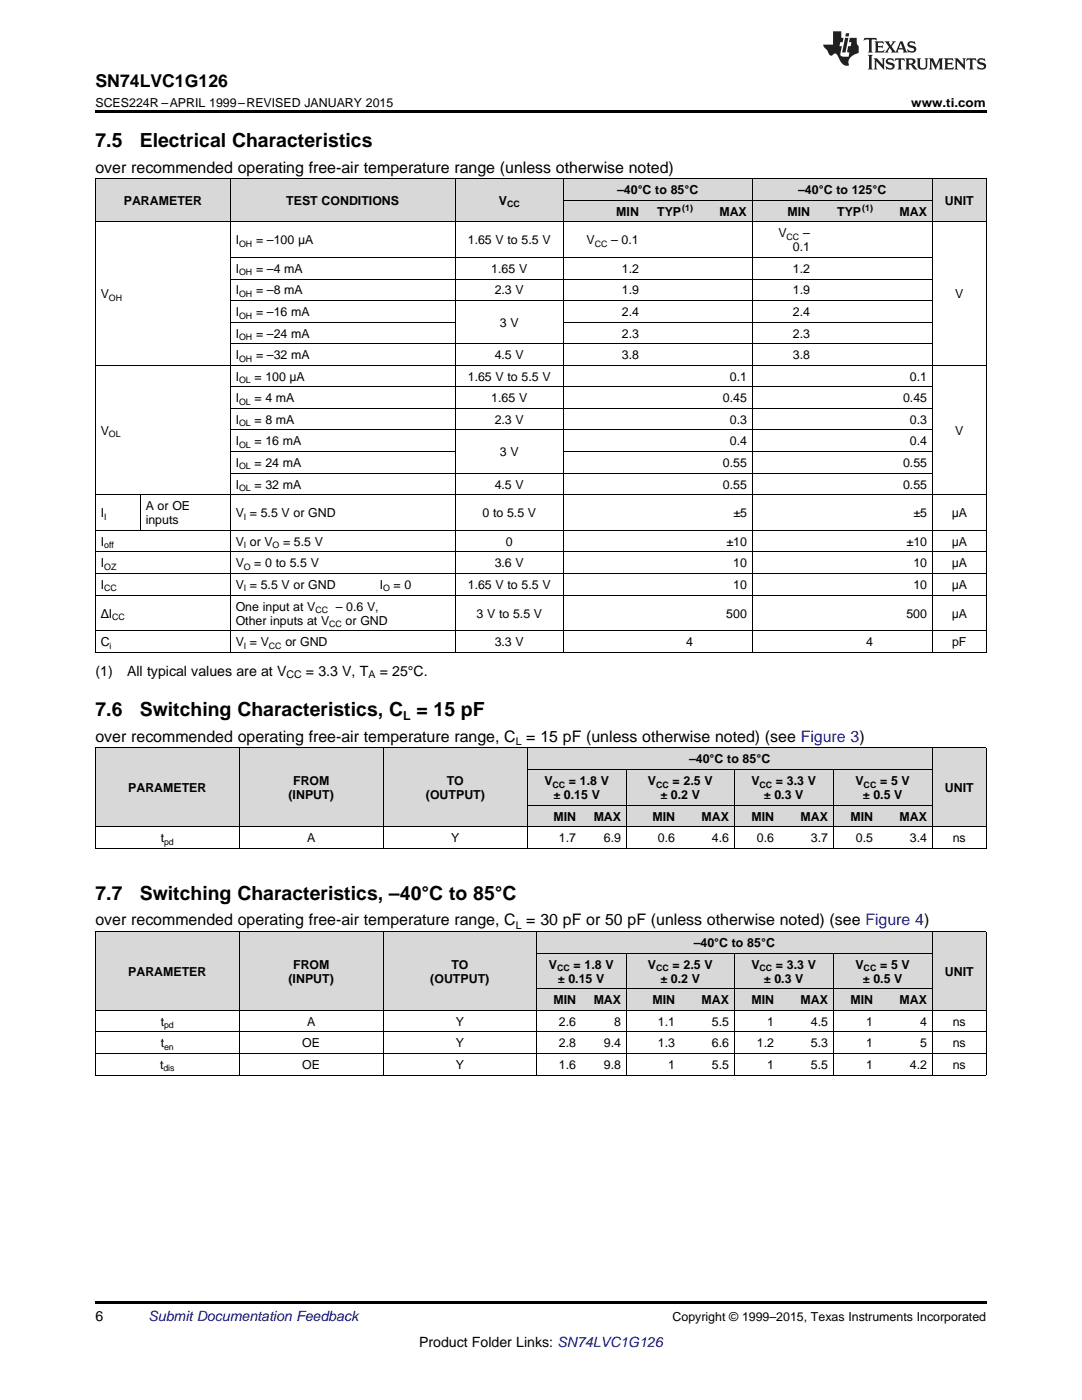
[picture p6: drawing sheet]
<svg xmlns="http://www.w3.org/2000/svg" width="216mm" height="279mm" viewBox="0 0 216 279" stroke-linecap="round" stroke-linejoin="round" font-family="sans-serif">
<g fill="#d8d8d8">
<path d="M19 185.9h28.8v15.8h-28.8z"/>
<path d="M47.8 185.9h28.7v15.8h-28.7z"/>
<path d="M76.5 185.9h30.5v15.8h-30.5z"/>
<path d="M107 197.4h9v4.3h-9z"/>
<path d="M116 197.4h9v4.3h-9z"/>
<path d="M125 197.4h10.8v4.3h-10.8z"/>
<path d="M135.8 197.4h10.7v4.3h-10.7z"/>
<path d="M146.5 197.4h9v4.3h-9z"/>
<path d="M155.5 197.4h10.8v4.3h-10.8z"/>
<path d="M166.3 197.4h9v4.3h-9z"/>
<path d="M175.3 197.4h10.8v4.3h-10.8z"/>
<path d="M186.1 185.9h10.7v15.8h-10.7z"/>
<path d="M107 190.3h9v7.1h-9z"/>
<path d="M116 190.3h9v7.1h-9z"/>
<path d="M125 190.3h10.8v7.1h-10.8z"/>
<path d="M135.8 190.3h10.7v7.1h-10.7z"/>
<path d="M146.5 190.3h9v7.1h-9z"/>
<path d="M155.5 190.3h10.8v7.1h-10.8z"/>
<path d="M166.3 190.3h9v7.1h-9z"/>
<path d="M175.3 190.3h10.8v7.1h-10.8z"/>
<path d="M107 185.9h9v4.4h-9z"/>
<path d="M116 185.9h9v4.4h-9z"/>
<path d="M125 185.9h10.8v4.4h-10.8z"/>
<path d="M135.8 185.9h10.7v4.4h-10.7z"/>
<path d="M146.5 185.9h9v4.4h-9z"/>
<path d="M155.5 185.9h10.8v4.4h-10.8z"/>
<path d="M166.3 185.9h9v4.4h-9z"/>
<path d="M175.3 185.9h10.8v4.4h-10.8z"/>
<path d="M19 149.3h28.8v15.8h-28.8z"/>
<path d="M47.8 149.3h28.7v15.8h-28.7z"/>
<path d="M76.5 149.3h28.7v15.8h-28.7z"/>
<path d="M105.2 160.8h10.8v4.3h-10.8z"/>
<path d="M116 160.8h9v4.3h-9z"/>
<path d="M125 160.8h10.8v4.3h-10.8z"/>
<path d="M135.8 160.8h10.7v4.3h-10.7z"/>
<path d="M146.5 160.8h9v4.3h-9z"/>
<path d="M155.5 160.8h10.8v4.3h-10.8z"/>
<path d="M166.3 160.8h9v4.3h-9z"/>
<path d="M175.3 160.8h10.8v4.3h-10.8z"/>
<path d="M186.1 149.3h10.7v15.8h-10.7z"/>
<path d="M105.2 153.6h10.8v7.2h-10.8z"/>
<path d="M116 153.6h9v7.2h-9z"/>
<path d="M125 153.6h10.8v7.2h-10.8z"/>
<path d="M135.8 153.6h10.7v7.2h-10.7z"/>
<path d="M146.5 153.6h9v7.2h-9z"/>
<path d="M155.5 153.6h10.8v7.2h-10.8z"/>
<path d="M166.3 153.6h9v7.2h-9z"/>
<path d="M175.3 153.6h10.8v7.2h-10.8z"/>
<path d="M105.2 149.3h10.8v4.3h-10.8z"/>
<path d="M116 149.3h9v4.3h-9z"/>
<path d="M125 149.3h10.8v4.3h-10.8z"/>
<path d="M135.8 149.3h10.7v4.3h-10.7z"/>
<path d="M146.5 149.3h9v4.3h-9z"/>
<path d="M155.5 149.3h10.8v4.3h-10.8z"/>
<path d="M166.3 149.3h9v4.3h-9z"/>
<path d="M175.3 149.3h10.8v4.3h-10.8z"/>
<path d="M19 35.7h9v8.6h-9z"/>
<path d="M28 35.7h18v8.6h-18z"/>
<path d="M46 35.7h28.7v8.6h-28.7z"/>
<path d="M74.7 35.7h16.2v8.6h-16.2z"/>
<path d="M90.9 35.7h21.5v8.6h-21.5z"/>
<path d="M112.4 40h16.2v4.3h-16.2z"/>
<path d="M128.6 40h10.7v4.3h-10.7z"/>
<path d="M139.3 40h10.8v4.3h-10.8z"/>
<path d="M150.1 40h12.6v4.3h-12.6z"/>
<path d="M162.7 40h12.6v4.3h-12.6z"/>
<path d="M175.3 40h10.8v4.3h-10.8z"/>
<path d="M186.1 35.7h10.7v8.6h-10.7z"/>
<path d="M112.4 35.7h16.2v4.3h-16.2z"/>
<path d="M128.6 35.7h10.7v4.3h-10.7z"/>
<path d="M139.3 35.7h10.8v4.3h-10.8z"/>
<path d="M150.1 35.7h12.6v4.3h-12.6z"/>
<path d="M162.7 35.7h12.6v4.3h-12.6z"/>
<path d="M175.3 35.7h10.8v4.3h-10.8z"/>
</g>
<g fill="#000">
<path d="M19 22h177.8v.5h-177.8zM19 130.2h.2zM45.9 130.2h.1zM90.8 130.2h.1zM112.3 130.2h.1zM128.5 130.2h.1zM139.2 130.2h.1zM150 130.2h.1zM162.6 130.2h.1zM175.2 130.2h.1zM185.9 130.2h.2zM196.7 130.2h.1z"/>
<path d="M19 169.3l.2 .1zM76.4 169.3l.1 .1zM105.1 169.3l.1 .1zM115.9 169.3l.1 .1zM124.9 169.3l.1 .1zM146.4 169.3l.1 .1zM155.4 169.3l.1 .1zM166.2 169.3l.1 .1zM175.2 169.3l.1 .1zM185.9 169.3l.2 .1zM196.7 169.3l.1 .1zM19 259.7h177.8v.5h-177.8z"/>
</g>
<g fill="none" stroke="#000" stroke-width=".2">
<path d="M19 35.6h177.8M19.1 35.7v94.5M45.9 35.7v94.5M90.8 35.7v94.5M112.4 35.7v94.5M112.4 40h73.7M150.1 35.7v94.5M186 35.7v94.5M196.8 35.7v94.5M19 44.3h177.8M46 60h140.1M46 55.7h140.1"/>
<path d="M46 51.4h140.1M19 72.9h177.8M46 77.2h140.1M46 68.6h140.1M46 64.3h44.9M112.4 64.3h73.7M19 98.7h177.8M28 98.7v7.2M46 94.4h140.1M46 90.1h44.9M46 85.8h140.1M46 81.5h140.1"/>
<path d="M112.4 90.1h73.7M19 118.8h177.8M19 114.5h177.8M19 110.2h177.8M19 105.9h177.8M19 130.2h177.8M19 125.9h177.8M19 149.3h177.8M19.1 149.3v20.1M47.7 149.3v20.1M76.5 149.3v20.1M105.2 149.3v20.1"/>
<path d="M105.2 153.6h80.8M124.9 153.6v15.8M146.5 153.6v15.8M166.2 153.6v15.8M186 149.3v20.1M196.8 149.3v20.1M19 169.3h177.8M19 165h177.8M105.2 160.7h80.8M19 185.9h177.8M19.1 185.9v28.7M47.7 185.9v28.7"/>
<path d="M76.5 185.9v28.7M107 185.9v28.7M107 197.3h79M107 190.2h79M124.9 190.3v24.3M146.5 190.3v24.3M166.2 190.3v24.3M186 185.9v28.7M196.8 185.9v28.7M19 214.5h177.8M19 210.2h177.8M19 205.9h177.8"/>
<path d="M19 201.6h177.8"/>
</g>
<g fill="#231f20">
<path d="M172.5 7.6l-.1 .5 .4-.2h.6v.1v2.1l-.2 .4h.9l-.2-.4v-2.1l.1-.1h.5l.5 .2-.2-.5zM174.5 8.3l.2 .3v1.5l-.2 .4h1.8l.2-.6a1.04 1.04 0 0 1-1.3 .2v-.7h.6l.3 .2v-.6l-.3 .2h-.6v-.6l.8-.1 .4 .3-.2-.5zM176.5 8.3l.9 1.1-.9 1.1h.8l-.2-.2 .4-.7 .5 .7-.2 .2h1.5l-.2-.2 .2-.4h.9l.1 .4-.2 .2h1l-.3-.3-.7-1.9h-.5l-.9 2-.8-1 .9-1h-.8l.1 .3-.4 .5-.3-.6 .1-.2zM179.7 8.6l.4 1h-.7zM181.3 8.4a.63 .63 0 0 0-.2 .7 .63 .63 0 0 0 .6 .4l.6 .2 .1 .2a.75 .75 0 0 1-.7 .4 .75 .75 0 0 1-.6-.5l.1 .7 .1-.1a1.11 1.11 0 0 0 1.5-.6 1.13 1.13 0 0 0-1.2-.8l-.1-.4a1.04 1.04 0 0 1 1.2 .2l-.2-.5-.2 .1-.4-.2zM173.2 10.9l.2 .4v2.2l-.2 .4h1l-.3-.4v-2.2l.3-.4zM174.3 11.6l.3 .4v1.5l-.3 .4h.8l-.2-.4v-1.3l1.5 1.7v-1.9l.2-.4h-.7l.2 .4v.9l-1.1-1.3zM177 11.8a.62 .62 0 0 0-.2 .7 .62 .62 0 0 0 .6 .4l.6 .1 .1 .3a.76 .76 0 0 1-.7 .3 .76 .76 0 0 1-.7-.4l.2 .7 .1-.1a1.11 1.11 0 0 0 1.5-.6 1.13 1.13 0 0 0-1.2-.8l-.1-.4a1.04 1.04 0 0 1 1.2 .2l-.2-.6-.2 .1-.5-.1zM178.7 11.6l-.2 .6a.61 .61 0 0 1 .8-.3v1.6l-.2 .4h.9l-.2-.4v-1.6a.63 .63 0 0 1 .7 .3l-.1-.6zM180.6 11.6l.3 .4v1.5l-.3 .4h1l-.2-.2-.1-.8 .6 .2a.76 .76 0 0 0 1.2 .7l-1-1a.58 .58 0 0 0 .6-.5 .58 .58 0 0 0-.5-.6zM181.4 11.9h.1a.45 .45 0 0 1 .5 .1 .45 .45 0 0 1 .1 .5l-.8 .2zM182.9 11.6l.2 .2a2.17 2.17 0 0 0 .3 1.9 .99 .99 0 0 0 1.6-.6v-1.1l.2-.4h-.7l.2 .2a1.92 1.92 0 0 1-.2 1.8 .6 .6 0 0 1-.9-.5v-1.1l.2-.4zM185.4 11.6l.2 .4v1.5l-.2 .4h.7l-.2-.4v-1.4l.8 1.8 .8-1.8v1.4l-.2 .4h.9l-.2-.4v-1.5l.2-.4h-.8l-.6 1.5-.6-1.5zM188.4 11.6l.2 .4v1.5l-.2 .4h1.8l.1-.6a1.04 1.04 0 0 1-1.2 .1v-.6h.5l.4 .2v-.6l-.4 .2h-.5v-.7h.8l.3 .3-.1-.6zM190.5 11.6l.2 .4v1.5l-.2 .4h.7l-.2-.4v-1.3l1.5 1.7v-1.9l.2-.4h-.7l.2 .4v.9l-1.1-1.3zM192.9 11.6l-.1 .6a.61 .61 0 0 1 .7-.3l.1 1.6-.3 .4h1l-.3-.4 .1-1.6a.63 .63 0 0 1 .7 .3l-.1-.6zM195.2 11.8a.62 .62 0 0 0-.2 .7 .62 .62 0 0 0 .6 .4l.6 .1 .1 .3a.76 .76 0 0 1-.7 .3 .76 .76 0 0 1-.6-.4l.1 .7 .1-.1a1.11 1.11 0 0 0 1.6-.6 1.13 1.13 0 0 0-1.3-.8l-.1-.4a1.04 1.04 0 0 1 1.2 .2l-.1-.6-.2 .1-.5-.1z"/>
<path d="M166.2 6.3v2.6h-1.9v.4l.8 .9a.91 .91 0 0 0 1 .8 .56 .56 0 0 1 .5-.3 .56 .56 0 0 1 .5 .3l.4 .8a1.53 1.53 0 0 0 1.9 1.2 1.54 1.54 0 0 1 1-2.1l.9-.3v-1.4a1.52 1.52 0 0 1-.4-1.6h-1.3l-.2 .8h.5l-.2 .8h-.5l-.1 1v.2l.4 .1-.2 .8a1.93 1.93 0 0 1-1.6-.3l.3-1.8h-.5l.2-.8h.4l.2-.8h-.4v-1.3zM168.6 7.6l-.6 2.9h.7l.6-2.9zM168.8 6.6l-.1 .7h.6l.2-.7z"/>
</g>
<g font-size="3.9">
<text x="19" y="29.3">7.5</text>
<text x="27.9" y="29.3">Electrical Characteristics</text>
<text x="19" y="142.9">7.6</text>
<text x="27.9" y="142.9">Switching Characteristics, C = 15 pF</text>
<text x="19" y="179.5">7.7</text>
<text x="27.9" y="179.5">Switching Characteristics, –40°C to 85°C</text>
</g>
<text font-size="3.5" x="19" y="17.3">SN74LVC1G126</text>
<g font-size="3.2">
<text x="19" y="34.4">over recommended operating free-air temperature range (unless otherwise noted)</text>
<text x="19" y="148.1">over recommended operating free-air temperature range, C = 15 pF (unless otherwise noted) (see Figure 3)</text>
<text x="19" y="184.7">over recommended operating free-air temperature range, C = 30 pF or 50 pF (unless otherwise noted) (see Figure 4)</text>
</g>
<g font-size="2.8">
<text x="19" y="134.8">(1)</text>
<text x="25.4" y="134.8">All typical values are at V</text>
<text x="61" y="134.8">= 3.3 V, T</text>
<text x="75.8" y="134.8">= 25°C.</text>
<text x="19" y="263.6">6</text>
<text x="83.6" y="268.9">Product Folder Links: SN74LVC1G126</text>
</g>
<text font-size="2.8" fill="#0000c8" x="29.6" y="263.6">Submit Documentation Feedback</text>
<g font-size="2.5">
<text x="19" y="21.4">SCES224R –APRIL 1999–REVISED JANUARY 2015</text>
<text x="181.8" y="21.4">www.ti.com</text>
<text x="24.7" y="40.9">PARAMETER</text>
<text x="57.1" y="40.9">TEST CONDITIONS</text>
<text x="99.6" y="40.9">V</text>
<text x="123.2" y="38.7">–40°C to 85°C</text>
<text x="159.3" y="38.7">–40</text>
<text x="163.4" y="38.7">°C to 125°C</text>
<text x="188.6" y="40.9">UNIT</text>
<text x="123" y="43">MIN</text>
<text x="131.1" y="43">TYP</text>
<text x="143.5" y="43">MAX</text>
<text x="155.3" y="47.3">V</text>
<text x="157.1" y="43">MIN</text>
<text x="160.2" y="47.3">–</text>
<text x="167" y="43">TYP</text>
<text x="179.5" y="43">MAX</text>
<text x="47" y="48.8">I</text>
<text x="51.1" y="48.8">= –100 μA</text>
<text x="93.3" y="48.8">1.65 V to 5.5 V</text>
<text x="117.1" y="48.8">V</text>
<text x="122" y="48.8">– 0.1</text>
<text x="158.2" y="50.2">0.1</text>
<text x="20.1" y="59.5">V</text>
<text x="47" y="54.5">I</text>
<text x="47" y="58.8">I</text>
<text x="51.1" y="54.5">= –4 mA</text>
<text x="51.1" y="58.8">= –8 mA</text>
<text x="98" y="54.5">1.65 V</text>
<text x="98.7" y="58.8">2.3 V</text>
<text x="124.1" y="54.5">1.2</text>
<text x="124.1" y="58.8">1.9</text>
<text x="158.2" y="54.5">1.2</text>
<text x="158.2" y="58.8">1.9</text>
<text x="190.6" y="59.5">V</text>
<text x="47" y="63.1">I</text>
<text x="51.1" y="63.1">= –16 mA</text>
<text x="99.8" y="65.2">3 V</text>
<text x="124.1" y="63.1">2.4</text>
<text x="158.2" y="63.1">2.4</text>
<text x="47" y="67.4">I</text>
<text x="47" y="71.7">I</text>
<text x="51.1" y="67.4">= –24 mA</text>
<text x="51.1" y="71.7">= –32 mA</text>
<text x="98.7" y="71.7">4.5 V</text>
<text x="124.1" y="67.4">2.3</text>
<text x="124.1" y="71.7">3.8</text>
<text x="158.2" y="67.4">2.3</text>
<text x="158.2" y="71.7">3.8</text>
<text x="47" y="76">I</text>
<text x="50.8" y="76">= 100 μA</text>
<text x="93.3" y="76">1.65 V to 5.5 V</text>
<text x="145.6" y="76">0.1</text>
<text x="181.6" y="76">0.1</text>
<text x="47" y="80.3">I</text>
<text x="50.8" y="80.3">= 4 mA</text>
<text x="98" y="80.3">1.65 V</text>
<text x="144.3" y="80.3">0.45</text>
<text x="180.2" y="80.3">0.45</text>
<text x="20.1" y="86.7">V</text>
<text x="47" y="84.6">I</text>
<text x="47" y="88.9">I</text>
<text x="50.8" y="84.6">= 8 mA</text>
<text x="50.8" y="88.9">= 16 mA</text>
<text x="98.7" y="84.6">2.3 V</text>
<text x="145.6" y="84.6">0.3</text>
<text x="145.6" y="88.9">0.4</text>
<text x="181.6" y="84.6">0.3</text>
<text x="181.6" y="88.9">0.4</text>
<text x="190.6" y="86.7">V</text>
<text x="47" y="93.2">I</text>
<text x="50.8" y="93.2">= 24 mA</text>
<text x="99.8" y="91.1">3 V</text>
<text x="144.3" y="93.2">0.55</text>
<text x="180.2" y="93.2">0.55</text>
<text x="29.1" y="101.8">A or OE</text>
<text x="47" y="97.5">I</text>
<text x="50.8" y="97.5">= 32 mA</text>
<text x="98.7" y="97.5">4.5 V</text>
<text x="144.3" y="97.5">0.55</text>
<text x="180.2" y="97.5">0.55</text>
<text x="20.1" y="103.2">I</text>
<text x="29.1" y="104.6">inputs</text>
<text x="47" y="103.2">V = 5.5 V or GND</text>
<text x="96.3" y="103.2">0 to 5.5 V</text>
<text x="146.3" y="103.2">±5</text>
<text x="182.3" y="103.2">±5</text>
<text x="189.9" y="103.2">μA</text>
<text x="20.1" y="108.9">I</text>
<text x="20.1" y="113.2">I</text>
<text x="47" y="108.9">V or V</text>
<text x="47" y="113.2">V</text>
<text x="50.7" y="113.2">= 0 to 5.5 V</text>
<text x="56.5" y="108.9">= 5.5 V</text>
<text x="98.7" y="113.2">3.6 V</text>
<text x="100.9" y="108.9">0</text>
<text x="145" y="108.9">±10</text>
<text x="146.3" y="113.2">10</text>
<text x="180.9" y="108.9">±10</text>
<text x="182.2" y="113.2">10</text>
<text x="189.9" y="108.9">μA</text>
<text x="189.9" y="113.2">μA</text>
<text x="20.1" y="117.5">I</text>
<text x="47" y="117.5">V = 5.5 V or GND</text>
<text x="75.8" y="117.5">I</text>
<text x="78.5" y="117.5">= 0</text>
<text x="93.3" y="117.5">1.65 V to 5.5 V</text>
<text x="146.3" y="117.5">10</text>
<text x="182.2" y="117.5">10</text>
<text x="189.9" y="117.5">μA</text>
<text x="20.1" y="123.3">ΔI</text>
<text x="47" y="121.8">One input at V</text>
<text x="47" y="124.7">Other inputs at V</text>
<text x="67" y="121.8">– 0.6 V,</text>
<text x="69" y="124.7">or GND</text>
<text x="95.1" y="123.3">3 V to 5.5 V</text>
<text x="144.9" y="123.3">500</text>
<text x="180.9" y="123.3">500</text>
<text x="189.9" y="123.3">μA</text>
<text x="20.1" y="129">C</text>
<text x="47" y="129">V = V</text>
<text x="56.9" y="129">or GND</text>
<text x="98.7" y="129">3.3 V</text>
<text x="136.9" y="129">4</text>
<text x="172.8" y="129">4</text>
<text x="190" y="129">pF</text>
<text x="80.4" y="143.7">L</text>
<text x="137.5" y="152.4">–40°C to 85°C</text>
<text x="25.6" y="158.1">PARAMETER</text>
<text x="57.6" y="159.5">(INPUT)</text>
<text x="58.5" y="156.7">FROM</text>
<text x="85" y="159.5">(OUTPUT)</text>
<text x="89.1" y="156.7">TO</text>
<text x="108.6" y="156.7">V</text>
<text x="110.5" y="159.5">± 0.15 V</text>
<text x="113.5" y="156.7">= 1.8 V</text>
<text x="129.3" y="156.7">V</text>
<text x="131.8" y="159.5">± 0.2 V</text>
<text x="134.2" y="156.7">=</text>
<text x="136.4" y="156.7">2.5 V</text>
<text x="149.9" y="156.7">V</text>
<text x="152.4" y="159.5">± 0.3 V</text>
<text x="154.8" y="156.7">=</text>
<text x="157" y="156.7">3.3 V</text>
<text x="170.7" y="156.7">V</text>
<text x="172.2" y="159.5">± 0.5 V</text>
<text x="175.6" y="156.7">= 5 V</text>
<text x="188.6" y="158.1">UNIT</text>
<text x="110.4" y="163.8">MIN</text>
<text x="118.5" y="163.8">MAX</text>
<text x="130.2" y="163.8">MIN</text>
<text x="140" y="163.8">MAX</text>
<text x="149.9" y="163.8">MIN</text>
<text x="159.7" y="163.8">MAX</text>
<text x="169.7" y="163.8">MIN</text>
<text x="179.5" y="163.8">MAX</text>
<text x="32.1" y="168.1">t</text>
<text x="61.3" y="168.1">A</text>
<text x="90" y="168.1">Y</text>
<text x="111.5" y="168.1">1.7</text>
<text x="120.5" y="168.1">6.9</text>
<text x="131.3" y="168.1">0.6</text>
<text x="142.1" y="168.1">4.6</text>
<text x="151" y="168.1">0.6</text>
<text x="161.8" y="168.1">3.7</text>
<text x="170.8" y="168.1">0.5</text>
<text x="181.6" y="168.1">3.4</text>
<text x="190.1" y="168.1">ns</text>
<text x="138.4" y="189">–40°C to 85°C</text>
<text x="25.6" y="194.7">PARAMETER</text>
<text x="57.6" y="196.1">(INPUT)</text>
<text x="58.5" y="193.3">FROM</text>
<text x="85.9" y="196.1">(OUTPUT)</text>
<text x="90.1" y="193.3">TO</text>
<text x="109.5" y="193.3">V</text>
<text x="111.3" y="196.1">± 0.15 V</text>
<text x="114.4" y="193.3">=</text>
<text x="116.6" y="193.3">1.8 V</text>
<text x="129.3" y="193.3">V</text>
<text x="131.8" y="196.1">± 0.2 V</text>
<text x="134.2" y="193.3">=</text>
<text x="136.4" y="193.3">2.5 V</text>
<text x="149.9" y="193.3">V</text>
<text x="152.4" y="196.1">± 0.3 V</text>
<text x="154.8" y="193.3">=</text>
<text x="157" y="193.3">3.3 V</text>
<text x="170.7" y="193.3">V</text>
<text x="172.2" y="196.1">± 0.5 V</text>
<text x="175.6" y="193.3">= 5 V</text>
<text x="188.6" y="194.7">UNIT</text>
<text x="110.4" y="200.4">MIN</text>
<text x="118.5" y="200.4">MAX</text>
<text x="130.2" y="200.4">MIN</text>
<text x="140" y="200.4">MAX</text>
<text x="149.9" y="200.4">MIN</text>
<text x="159.7" y="200.4">MAX</text>
<text x="169.7" y="200.4">MIN</text>
<text x="179.5" y="200.4">MAX</text>
<text x="32.1" y="204.7">t</text>
<text x="32.1" y="209">t</text>
<text x="60.3" y="209">OE</text>
<text x="61.3" y="204.7">A</text>
<text x="90.9" y="204.7">Y</text>
<text x="90.9" y="209">Y</text>
<text x="111.5" y="204.7">2.6</text>
<text x="111.5" y="209">2.8</text>
<text x="120.5" y="209">9.4</text>
<text x="122.6" y="204.7">8</text>
<text x="131.3" y="204.7">1.1</text>
<text x="131.3" y="209">1.3</text>
<text x="142.1" y="204.7">5.5</text>
<text x="142.1" y="209">6.6</text>
<text x="151" y="209">1.2</text>
<text x="153.1" y="204.7">1</text>
<text x="161.8" y="204.7">4.5</text>
<text x="161.8" y="209">5.3</text>
<text x="172.8" y="204.7">1</text>
<text x="172.8" y="209">1</text>
<text x="183.6" y="204.7">4</text>
<text x="183.6" y="209">5</text>
<text x="190.1" y="204.7">ns</text>
<text x="190.1" y="209">ns</text>
<text x="31.9" y="213.3">t</text>
<text x="60.3" y="213.3">OE</text>
<text x="90.9" y="213.3">Y</text>
<text x="111.5" y="213.3">1.6</text>
<text x="120.5" y="213.3">9.8</text>
<text x="133.3" y="213.3">1</text>
<text x="142.1" y="213.3">5.5</text>
<text x="153.1" y="213.3">1</text>
<text x="161.8" y="213.3">5.5</text>
<text x="172.8" y="213.3">1</text>
<text x="181.6" y="213.3">4.2</text>
<text x="190.1" y="213.3">ns</text>
<text x="134.2" y="263.6">Copyright © 1999–2015, Texas Instruments Incorporated</text>
</g>
<g font-size="2.1">
<text x="57.1" y="135.4">CC</text>
<text x="73.5" y="135.4">A</text>
<text x="102.9" y="148.7">L</text>
<text x="102.9" y="185.3">L</text>
</g>
<g font-size="1.8">
<text x="101.2" y="41.4">CC</text>
<text x="136.1" y="42.1">(1)</text>
<text x="157" y="47.8">CC</text>
<text x="172" y="42.1">(1)</text>
<text x="47.7" y="49.2">OH</text>
<text x="118.7" y="49.2">CC</text>
<text x="47.7" y="55">OH</text>
<text x="47.7" y="59.3">OH</text>
<text x="21.7" y="60">OH</text>
<text x="47.7" y="63.6">OH</text>
<text x="47.7" y="67.9">OH</text>
<text x="47.7" y="72.2">OH</text>
<text x="47.7" y="76.5">OL</text>
<text x="47.7" y="80.8">OL</text>
<text x="21.7" y="87.2">OL</text>
<text x="47.7" y="85.1">OL</text>
<text x="47.7" y="89.4">OL</text>
<text x="47.7" y="93.7">OL</text>
<text x="47.7" y="98">OL</text>
<text x="20.8" y="103.7">I</text>
<text x="48.6" y="103.7">I</text>
<text x="20.8" y="109.4">off</text>
<text x="20.8" y="113.7">OZ</text>
<text x="48.6" y="109.4">I</text>
<text x="48.6" y="113.7">O</text>
<text x="54.4" y="109.4">O</text>
<text x="20.8" y="118">CC</text>
<text x="48.6" y="118">I</text>
<text x="76.4" y="118">O</text>
<text x="22.4" y="123.8">CC</text>
<text x="63" y="122.3">CC</text>
<text x="65.7" y="125.2">CC</text>
<text x="21.9" y="129.5">i</text>
<text x="48.6" y="129.5">I</text>
<text x="53.7" y="129.5">CC</text>
<text x="110.2" y="157.2">CC</text>
<text x="130.9" y="157.2">CC</text>
<text x="151.6" y="157.2">CC</text>
<text x="172.3" y="157.2">CC</text>
<text x="32.7" y="168.6">pd</text>
<text x="111.2" y="193.8">CC</text>
<text x="130.9" y="193.8">CC</text>
<text x="151.6" y="193.8">CC</text>
<text x="172.3" y="193.8">CC</text>
<text x="32.7" y="205.2">pd</text>
<text x="32.7" y="209.5">en</text>
<text x="32.6" y="213.8">dis</text>
</g>
</svg>
